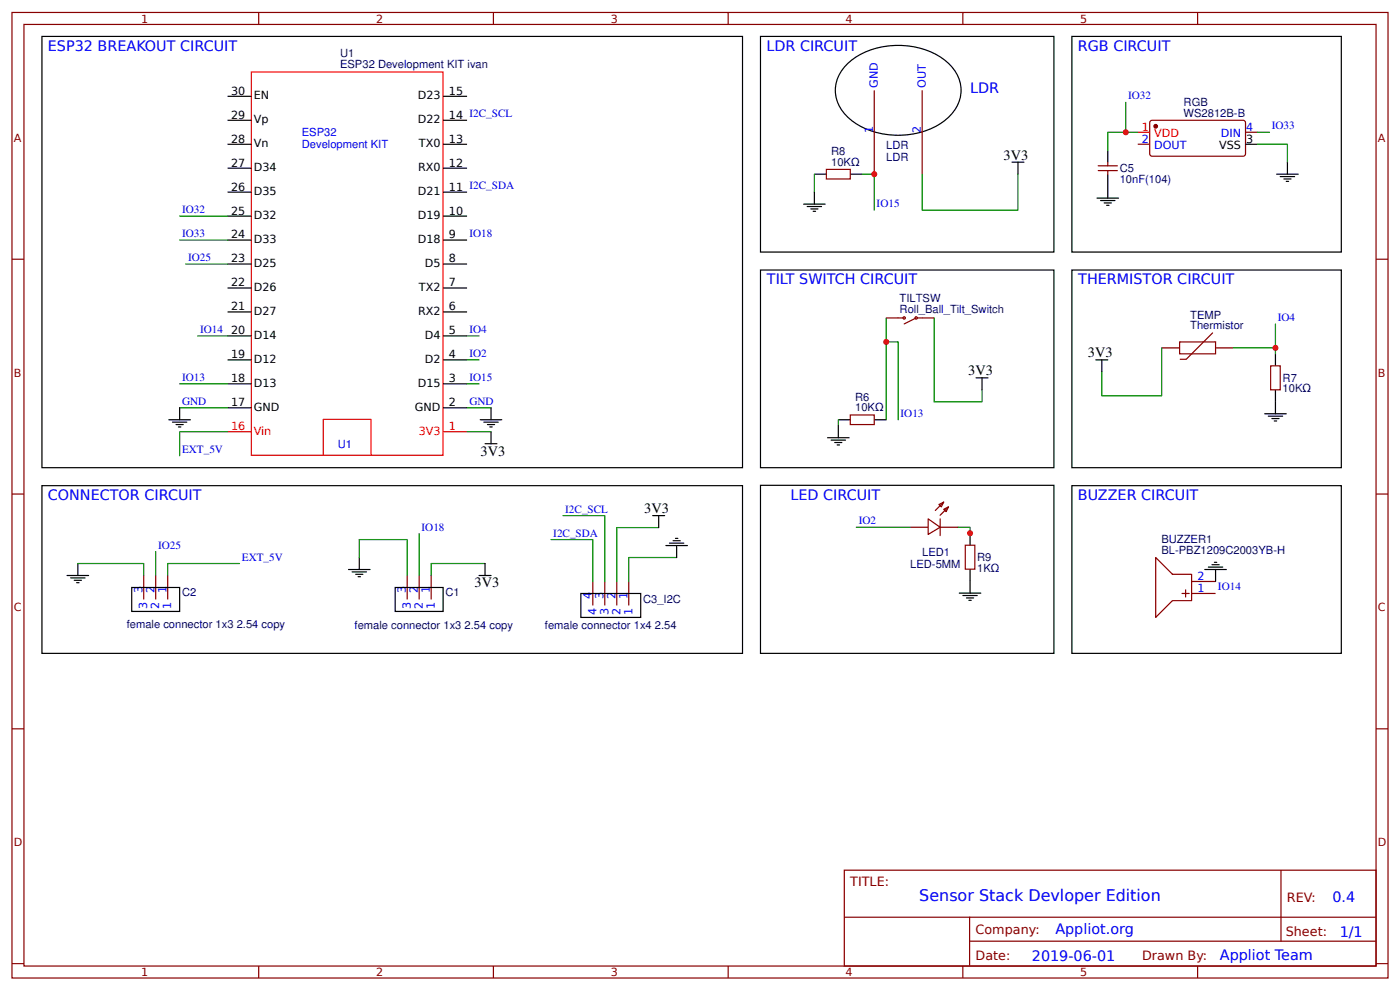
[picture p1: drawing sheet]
<svg xmlns="http://www.w3.org/2000/svg" width="309mm" height="219mm" viewBox="0 0 309 219" stroke-linecap="round" stroke-linejoin="round" font-family="sans-serif">
<g fill="none" stroke="#800" stroke-width=".26">
<path d="M2.6 2.8h304.1v213.2h-304.1zM5.3 5.4h298.7v208h-298.7zM57.1 2.8v2.6M109 2.8v2.6M160.9 2.8v2.6M193.1 19.9v18.6M203.7 19.9v18.6M212.7 2.8v2.6M264.6 2.8v2.6M182.6 37.4h5.3v2.1h-5.3zM242.6 37.7h4.3M242.6 36.6h4.3"/>
<path d="M244.7 35.8v.8M244.7 37.7v.8M251.4 31.9h2.6M254.1 26.8l.4-.2h20.4l.3 .5-.1 7.1-.5 .3-20.3-.1-.3-.4zM275.2 29.2h2.6M2.6 57.3h2.7M304 57.3h2.7M195.8 70.2h4M202.4 70.2l-2.6 1.3M202.7 70.2h3.7M256.6 76.8h4M260.6 75.5h8v2.7h-8z"/>
<path d="M267.9 73.5l-5.8 5.8h-1.4M268.6 76.8h3.9M187.9 91.7h5.2v2.1h-5.2zM280.7 80.8h2.1v5.3h-2.1zM2.6 109.1h2.7M201.1 116.4h4M205.1 114.6l2.6 1.8-2.6 1.6zM207.4 111.4l1.1-.5-.5 1.1zM207.7 116.4h4M207.7 114.6v3.7M208.5 112.5l1-.5-.5 1zM208.5 110.9l-1.9 1.8"/>
<path d="M209.5 112l-1.8 1.8M304 109.1h2.7M31.7 127.1v5.3M34.4 127.1v5.3M37 127.1v5.3M90 127.1v5.3M92.6 127.1v5.3M95.2 127.1v5.3M131 128.4v5.3M133.6 128.4v5.3M136.3 128.4v5.3M138.9 128.4v5.3"/>
<path d="M213.3 120.4h2.1v5.3h-2.1zM255.3 123.1l3.7 3.7h4.3v5.9h-4.3l-3.7 3.7zM261.1 131.1h1.6M261.9 130.3v1.6M263.3 131.1h5.3M263.3 128.4h5.3M2.6 161h2.7M304 161h2.7M186.5 192.2h117.5v21.2h-117.5zM283 192.2v15.7M2.6 212.8h2.7M57.1 213.4v2.6"/>
<path d="M109 213.4v2.6M160.9 213.4v2.6M186.6 202.6h117.3M212.7 213.4v2.6M214.2 207.9h89.7M214.2 202.6v10.6M264.6 213.4v2.6M304 212.8h2.7"/>
<circle cx="199.8" cy="70.2" r=".26"/>
<circle cx="202.4" cy="70.2" r=".26"/>
</g>
<path d="M55.5 15.9h42.4v84.7h-42.4zM251.4 29.2h2.6M50.3 95.4h5.3M97.9 95.4h5.3M71.4 100.6v-8h10.6v8" fill="none" stroke="#f00" stroke-width=".26"/>
<g fill="none" stroke="#000" stroke-width=".26">
<path d="M9.3 8h154.7v95.3h-154.7zM168 8h64.8v47.7h-64.8zM186.7 14.6a17 17 0 0 1 16.4-4 12.2 12.2 0 0 1 8.9 7.1 8.1 8.1 0 0 1-3.7 9.3 17.8 17.8 0 0 1-20.7-.8 7.8 7.8 0 0 1-.9-11.6zM236.8 8h59.5v47.7h-59.5zM50.3 37.1h5.3M50.3 31.9h5.3M50.3 26.6h5.3M50.3 21.3h5.3M97.9 37.1h5.3M97.9 31.9h5.3M97.9 26.6h5.3M97.9 21.3h5.3"/>
<path d="M179.9 38.5h2.7M187.9 38.5h2.6M223.6 35.8h2.6M224.9 35.8v2.7M244.7 33.2v2.6M244.7 38.5v5.3M275.2 31.9h2.6M282 38.5h4.8M282.8 39h3.2M283.6 39.5h1.6M284.4 35.8v2.7M50.3 58.3h5.3"/>
<path d="M50.3 53h5.3M50.3 47.7h5.3M50.3 42.4h5.3M97.9 58.3h5.3M97.9 53h5.3M97.9 47.7h5.3M97.9 42.4h5.3M168 59.6h64.8v43.7h-64.8zM177.5 45.1h4.8M178.3 45.6h3.2M179.1 46.1h1.6M179.7 46.7h.5"/>
<path d="M179.9 42.4v2.7M236.8 59.6h59.5v43.7h-59.5zM242.4 43.8h4.7M243.2 44.3h3.1M243.9 44.8h1.6M244.5 45.3h.5M284.2 40.1h.5M50.3 79.5h5.3M50.3 74.2h5.3M50.3 68.9h5.3M50.3 63.6h5.3M97.9 79.5h5.3"/>
<path d="M97.9 74.2h5.3M97.9 68.9h5.3M97.9 63.6h5.3M242.1 79.5h2.6M243.4 79.5v2.6M281.8 78.2v2.6M37.3 92.7h4.8M38.1 93.2h3.2M38.9 93.8h1.6M39.4 94.3h.6M39.7 90.1v2.6M50.3 90.1h5.3"/>
<path d="M50.3 84.8h5.3M97.9 90.1h5.3M97.9 84.8h5.3M106.1 92.7h4.8M106.9 93.2h3.2M107.2 98h2.6M107.7 93.8h1.6M108.2 94.3h.5M108.5 90.1v2.6M108.5 95.4v2.6M182.8 96.7h4.8M183.6 97.2h3.2"/>
<path d="M184.4 97.7h1.6M184.9 98.3h.6M185.2 92.7h2.7M185.2 94v2.7M193.1 92.7h2.7M215.6 83.4h2.7M217 83.4v2.7M279.4 91.4h4.8M280.2 91.9h3.2M281 92.4h1.6M281.5 93h.5M281.8 86.1v5.3"/>
<path d="M9.3 107.3h154.7v37h-154.7zM144.2 113.9h2.6M145.5 113.9v2.6M147.9 120h3.2M148.7 119.4h1.6M149.2 118.9h.6M168 107.2h64.8v37.1h-64.8zM214.3 117.8v2.6M236.8 107.3h59.5v37h-59.5zM14.8 127.1h4.8M15.6 127.6h3.2M16.4 128.2h1.6"/>
<path d="M16.9 128.7h.6M17.2 124.5v2.6M29.1 129.8h10.6v5.2h-10.6zM77 125.8h4.8M77.8 126.3h3.2M78.6 126.8h1.6M79.1 127.4h.5M79.4 123.1v2.7M87.3 129.8h10.6v5.2h-10.6zM105.8 127.1h2.7M107.2 124.5v2.6M128.3 131.1h13.3v5.3h-13.3z"/>
<path d="M147.1 120.5h4.8M149.5 120.5v2.6M211.9 131h4.8M212.7 131.5h3.2M213.5 132.1h1.6M214 132.6h.6M214.3 125.7v5.3M266.2 125.8h4.7M267 125.3h3.1M267.8 124.7h1.5M268.3 124.2h.5M268.6 125.8v2.6"/>
</g>
<g fill="none" stroke="#080" stroke-width=".26">
<path d="M179.9 38.5v3.9M190.5 38.5h2.6v7.9M203.7 38.5v7.9h21.2v-7.9M248.7 22.6v6.6h2.7M248.7 29.2h-4v4M277.8 31.9h6.6v3.9M277.8 29.2h2.7M39.7 47.7h10.6M39.7 53h10.6M41 58.3h9.3M43.7 74.2h6.6M103.2 74.2h2.6"/>
<path d="M103.2 79.5h2.6M195.8 70.2v5.3M206.4 70.2v18.5h10.6v-2.6M256.6 76.8v10.6h-13.2v-5.3M272.5 76.8h9.3v1.4M281.8 71.5v5.3M39.7 90.1h10.6M39.7 84.8h10.6M50.3 95.4h-10.6v5.2M103.2 90.1h5.3M103.2 84.8h2.6M103.2 95.4h5.3"/>
<path d="M185.2 92.7v1.3M195.8 92.7v-17.2h2.6v17.2M92.6 117.8v9.3M121.7 119.2h9.3v9.2M124.4 113.9h9.2v14.5M145.5 116.5h-9.2v11.9M189.2 116.4h11.9M211.7 116.4h2.6v1.4M17.2 124.5h14.5v2.6M34.4 121.8v5.3M52.9 124.5h-15.9v2.6M79.4 123.1v-3.9h10.6v7.9"/>
<path d="M107.2 124.5h-12v2.6M149.5 123.1h-10.6v5.3"/>
</g>
<circle cx="255.3" cy="27.9" r=".4" fill="#800" stroke="#800" stroke-width=".26"/>
<g fill="#c00">
<circle cx="195.8" cy="75.5" r=".66"/>
<circle cx="193.1" cy="38.5" r=".66"/>
<circle cx="248.7" cy="29.2" r=".66"/>
<circle cx="281.8" cy="76.8" r=".66"/>
<circle cx="214.3" cy="117.8" r=".66"/>
</g>
<text font-size="3.5" fill="#00f" x="203.1" y="199">Sensor Stack Devloper Edition</text>
<g font-size="3.2" fill="#00f">
<text x="10.6" y="11.2">ESP32 BREAKOUT CIRCUIT</text>
<text x="169.3" y="11.2">LDR CIRCUIT</text>
<text x="238.1" y="11.2">RGB CIRCUIT</text>
<text x="214.3" y="20.5">LDR</text>
<text x="169.4" y="62.8">TILT SWITCH CIRCUIT</text>
<text x="238.2" y="62.8">THERMISTOR CIRCUIT</text>
<text x="10.6" y="110.4">CONNECTOR CIRCUIT</text>
<text x="174.6" y="110.4">LED CIRCUIT</text>
<text x="238.1" y="110.4">BUZZER CIRCUIT</text>
<text x="294.4" y="199.1">0.4</text>
<text x="233.2" y="206.3">Appliot.org</text>
<text x="296" y="206.9">1/1</text>
<text x="228" y="212.2">2019-06-01</text>
<text x="269.5" y="212.1">Appliot Team</text>
</g>
<g font-size="3.2">
<text x="221.7" y="35.3">3V3</text>
<text x="213.9" y="82.9">3V3</text>
<text x="240.4" y="79">3V3</text>
<text x="106.2" y="100.6">3V3</text>
<text x="142.3" y="113.3">3V3</text>
<text x="104.9" y="129.7">3V3</text>
</g>
<g font-size="2.8" fill="#800">
<text x="187.9" y="195.6">TITLE:</text>
<text x="284.3" y="199.1">REV:</text>
<text x="215.5" y="206.3">Company:</text>
<text x="284.1" y="206.7">Sheet:</text>
<text x="215.5" y="212">Date:</text>
<text x="252.3" y="212.1">Drawn By:</text>
</g>
<g font-size="2.5" fill="#800">
<text x="31.2" y="5">1</text>
<text x="83.1" y="5">2</text>
<text x="134.9" y="5">3</text>
<text x="186.8" y="5">4</text>
<text x="238.7" y="5">5</text>
<text x="3" y="31.3">A</text>
<text x="304.4" y="31.3">A</text>
<text x="3" y="83.2">B</text>
<text x="304.4" y="83.2">B</text>
<text x="3" y="135">C</text>
<text x="304.4" y="135">C</text>
<text x="3" y="186.9">D</text>
<text x="304.4" y="186.9">D</text>
<text x="31.2" y="215.6">1</text>
<text x="83.1" y="215.6">2</text>
<text x="134.9" y="215.6">3</text>
<text x="186.8" y="215.6">4</text>
<text x="238.7" y="215.6">5</text>
</g>
<g font-size="2.5" fill="#000080">
<text x="75.1" y="15.1">ESP32 Development KIT ivan</text>
<text x="75.1" y="12.7">U1</text>
<text x="261.5" y="23.4">RGB</text>
<text x="261.5" y="25.8">WS2812B-B</text>
<text x="183.6" y="34.3">R8</text>
<text x="195.8" y="35.5">LDR</text>
<text x="195.8" y="32.9">LDR</text>
<text x="183.6" y="36.6">10KΩ</text>
<text x="247.4" y="40.4">10nF(104)</text>
<text x="247.4" y="38">C5</text>
<text x="198.8" y="69.1">Roll_Ball_Tilt_Switch</text>
<text x="198.8" y="66.8">TILTSW</text>
<text x="263" y="70.5">TEMP</text>
<text x="263" y="72.7">Thermistor</text>
<text x="188.9" y="88.6">R6</text>
<text x="283.4" y="86.7">10KΩ</text>
<text x="283.4" y="84.3">R7</text>
<text x="188.9" y="90.9">10KΩ</text>
<text x="256.6" y="120">BUZZER1</text>
<text x="201.1" y="125.4">LED-5MM</text>
<text x="203.7" y="122.7">LED1</text>
<text x="215.9" y="123.9">R9</text>
<text x="256.6" y="122.3">BL-PBZ1209C2003YB-H</text>
<text x="40.2" y="131.7">C2</text>
<text x="98.4" y="131.7">C1</text>
<text x="215.9" y="126.3">1KΩ</text>
<text x="142.1" y="133.1">C3_I2C</text>
<text x="28" y="138.7">female connector 1x3 2.54 copy</text>
<text x="78.3" y="138.9">female connector 1x3 2.54 copy</text>
<text x="120.4" y="138.9">female connector 1x4 2.54</text>
</g>
<g font-size="2.5">
<text x="51.1" y="20.9">30</text>
<text x="56.1" y="22">EN</text>
<text x="92.3" y="22">D23</text>
<text x="99.2" y="20.9">15</text>
<text x="51.1" y="26.2">29</text>
<text x="56.1" y="27.3">Vp</text>
<text x="92.3" y="27.3">D22</text>
<text x="99.2" y="26.2">14 I2C_SCL</text>
<text x="51.1" y="31.5">28</text>
<text x="56.1" y="32.6">Vn</text>
<text x="92.6" y="32.6">TX0</text>
<text x="99.2" y="31.5">13</text>
<text x="269.4" y="32.9">VSS</text>
<text x="275.3" y="31.6">3</text>
<text x="51.1" y="36.8">27</text>
<text x="56.1" y="37.9">D34</text>
<text x="92.4" y="37.9">RX0</text>
<text x="99.2" y="36.8">12</text>
<text x="51.1" y="47.4">25</text>
<text x="51.1" y="42.1">26</text>
<text x="56.1" y="43.1">D35</text>
<text x="92.3" y="43.1">D21</text>
<text x="99.2" y="47.4">10</text>
<text x="99.2" y="42.1">11 I2C_SDA</text>
<text x="51.1" y="52.7">24</text>
<text x="56.1" y="53.7">D33</text>
<text x="56.1" y="48.4">D32</text>
<text x="92.3" y="53.7">D18</text>
<text x="92.3" y="48.4">D19</text>
<text x="99.2" y="52.7">9</text>
<text x="51.1" y="58">23</text>
<text x="56.1" y="59">D25</text>
<text x="93.9" y="59">D5</text>
<text x="99.2" y="58">8</text>
<text x="51.1" y="63.3">22</text>
<text x="56.1" y="64.3">D26</text>
<text x="92.6" y="64.3">TX2</text>
<text x="99.2" y="63.3">7</text>
<text x="51.1" y="68.5">21</text>
<text x="56.1" y="69.6">D27</text>
<text x="92.4" y="69.6">RX2</text>
<text x="99.2" y="68.5">6</text>
<text x="51.1" y="73.8">20</text>
<text x="56.1" y="74.9">D14</text>
<text x="93.9" y="74.9">D4</text>
<text x="99.2" y="73.8">5</text>
<text x="51.1" y="79.1">19</text>
<text x="56.1" y="80.2">D12</text>
<text x="93.9" y="80.2">D2</text>
<text x="99.2" y="79.1">4</text>
<text x="51.1" y="89.7">17</text>
<text x="51.1" y="84.4">18</text>
<text x="56.1" y="85.5">D13</text>
<text x="92.3" y="85.5">D15</text>
<text x="99.2" y="89.7">2</text>
<text x="99.2" y="84.4">3</text>
<text x="56.1" y="90.8">GND</text>
<text x="91.7" y="90.8">GND</text>
</g>
<g font-size="2.5" fill="#00f">
<text x="193.9" y="19.4" transform="rotate(-90 193.9 19.4)">GND</text>
<text x="204.5" y="19.4" transform="rotate(-90 204.5 19.4)">OUT</text>
<text x="249.2" y="21.9">IO32</text>
<text x="192.9" y="29.5" transform="rotate(-90 192.9 29.5)">1</text>
<text x="203.5" y="29.5" transform="rotate(-90 203.5 29.5)">2</text>
<text x="275.3" y="28.9">4</text>
<text x="281" y="28.5">IO33</text>
<text x="66.7" y="30.1">ESP32</text>
<text x="66.7" y="32.6">Development KIT</text>
<text x="252.3" y="31.6">2</text>
<text x="255" y="32.9">DOUT</text>
<text x="269.7" y="30.3">DIN</text>
<text x="40.2" y="47.1">IO32</text>
<text x="193.7" y="45.7">IO15</text>
<text x="40.2" y="52.4">IO33</text>
<text x="103.7" y="52.4">IO18</text>
<text x="41.5" y="57.7">IO25</text>
<text x="282.3" y="70.9">IO4</text>
<text x="44.2" y="73.5">IO14</text>
<text x="103.7" y="73.5">IO4</text>
<text x="103.7" y="78.8">IO2</text>
<text x="40.2" y="89.4">GND</text>
<text x="40.2" y="84.1">IO13</text>
<text x="103.7" y="89.4">GND</text>
<text x="103.7" y="84.1">IO15</text>
<text x="199" y="92">IO13</text>
<text x="40.2" y="100">EXT_5V</text>
<text x="74.6" y="98.9">U1</text>
<text x="124.9" y="113.2">I2C_SCL</text>
<text x="93.1" y="117.2">IO18</text>
<text x="122.2" y="118.5">I2C_SDA</text>
<text x="189.7" y="115.8">IO2</text>
<text x="34.9" y="121.2">IO25</text>
<text x="53.4" y="123.8">EXT_5V</text>
<text x="31.5" y="131.1" transform="rotate(-90 31.5 131.1)">3</text>
<text x="34.1" y="131.1" transform="rotate(-90 34.1 131.1)">2</text>
<text x="36.8" y="131.1" transform="rotate(-90 36.8 131.1)">1</text>
<text x="89.7" y="131.1" transform="rotate(-90 89.7 131.1)">3</text>
<text x="92.3" y="131.1" transform="rotate(-90 92.3 131.1)">2</text>
<text x="95" y="131.1" transform="rotate(-90 95 131.1)">1</text>
<text x="264.6" y="130.8">1</text>
<text x="264.6" y="128.2">2</text>
<text x="269.1" y="130.4">IO14</text>
<text x="32.5" y="134.5" transform="rotate(-90 32.5 134.5)">3</text>
<text x="35.2" y="134.5" transform="rotate(-90 35.2 134.5)">2</text>
<text x="37.8" y="134.5" transform="rotate(-90 37.8 134.5)">1</text>
<text x="90.8" y="134.5" transform="rotate(-90 90.8 134.5)">3</text>
<text x="93.4" y="134.5" transform="rotate(-90 93.4 134.5)">2</text>
<text x="96" y="134.5" transform="rotate(-90 96 134.5)">1</text>
<text x="130.7" y="132.4" transform="rotate(-90 130.7 132.4)">4</text>
<text x="131.8" y="135.8" transform="rotate(-90 131.8 135.8)">4</text>
<text x="133.3" y="132.4" transform="rotate(-90 133.3 132.4)">3</text>
<text x="134.4" y="135.8" transform="rotate(-90 134.4 135.8)">3</text>
<text x="136" y="132.4" transform="rotate(-90 136 132.4)">2</text>
<text x="137.1" y="135.8" transform="rotate(-90 137.1 135.8)">2</text>
<text x="138.6" y="132.4" transform="rotate(-90 138.6 132.4)">1</text>
<text x="139.7" y="135.8" transform="rotate(-90 139.7 135.8)">1</text>
</g>
<g font-size="2.5" fill="#f00">
<text x="252.3" y="28.9">1</text>
<text x="255" y="30.3">VDD</text>
<text x="51.1" y="95">16</text>
<text x="99.2" y="95">1</text>
<text x="56.1" y="96.1">Vin</text>
<text x="92.5" y="96.1">3V3</text>
</g>
</svg>
